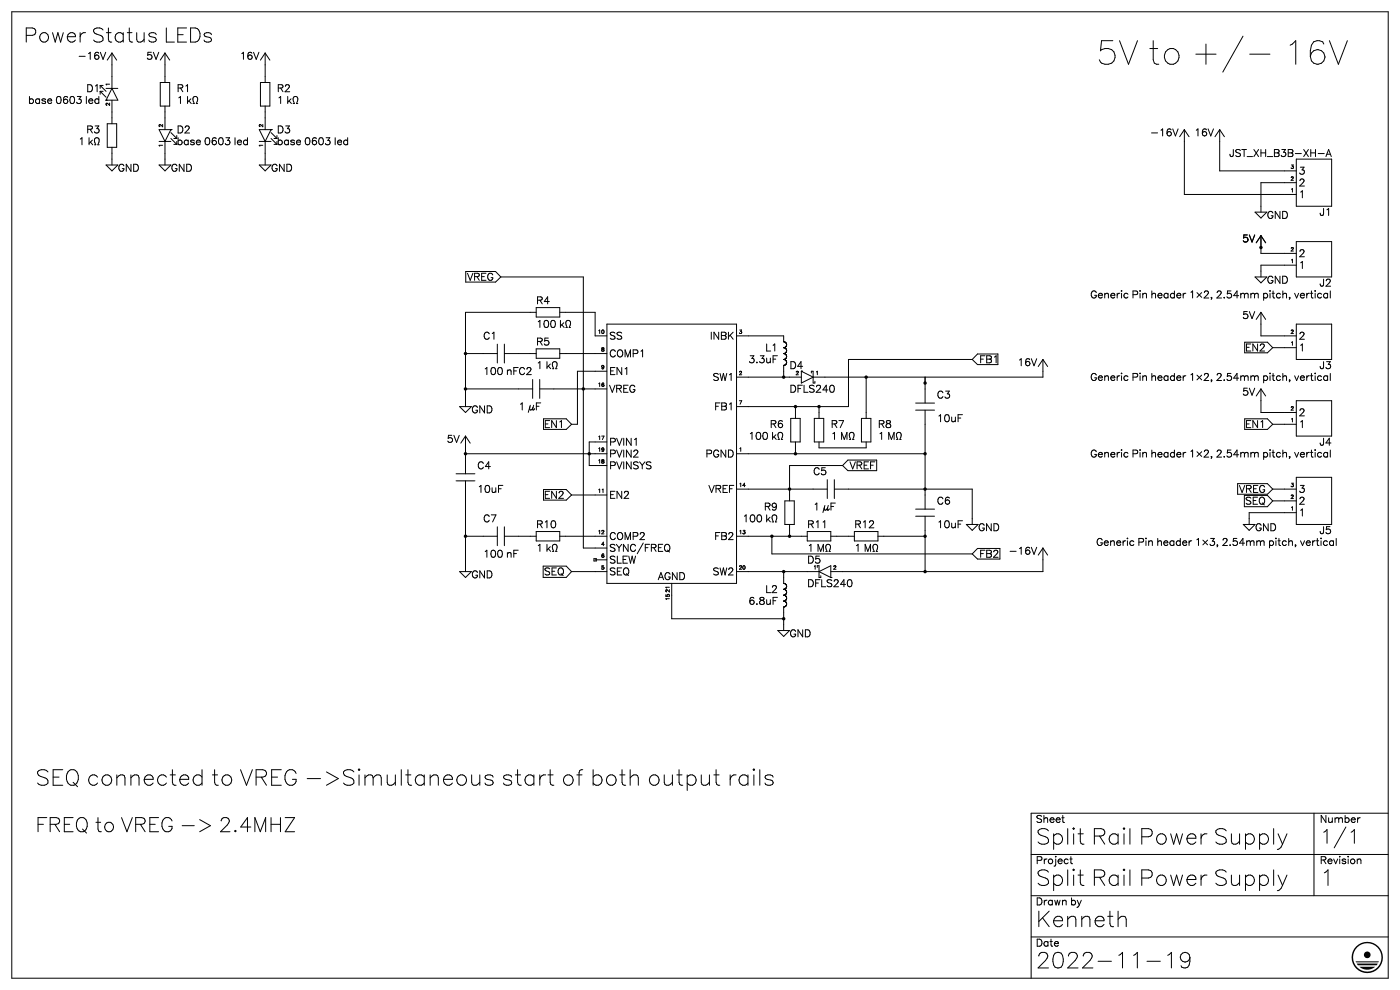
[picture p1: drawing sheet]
<svg xmlns="http://www.w3.org/2000/svg" width="297mm" height="210mm" viewBox="0 0 297 210" stroke-linecap="round" stroke-linejoin="round" font-family="sans-serif">
<g fill="none" stroke="#000" stroke-width=".21">
<path d="M2.5 2.5h292v205h-292zM21.9 19.4h-.7l1.3 1.2M21.9 18.1h-.7l1.3 1.3M22.5 18.7h2.5M23.8 11.2v7.5M23.8 18.7l1.2 2.6h-2.5M23.8 18.7l-1.3 2.6M23.8 11.2l-1.1 1.5M23.8 11.2l.9 1.5M34 17.5h2v5h-2zM35 11.2v6.3M35 11.2l-1 1.5"/>
<path d="M35 11.2l1 1.5M55.2 17.5h2v5h-2zM56.3 11.2v6.3M56.3 11.2l-1.1 1.5M56.3 11.2l.9 1.5M282 8.6l1.9 5 1.9-5M20.8 29.3a1 1 0 0 1 0 1.4h.2M22.5 21.3h.1M22.5 35h2.5l-1.2 1.2zM22.7 26.3h2v4.9h-2zM23.8 21.3v5M23.8 31.2v3.8"/>
<path d="M33.7 30h2.6M33.7 35h2.6l-1.3 1.2zM35 22.5v5M35 30v5M36.3 27.5h.1M36.3 27.5h-2.6l1.3 2.5M36.3 28.1l1.2 1.3M36.3 29.4l1.2 1.2M36.3 27.5l-1.3 2.5M41.5 20.5a.62 .62 0 0 1 .4 1l-.3 .5h.3M55 30h2.5M55 35h2.5l-1.2 1.2z"/>
<path d="M56.3 22.5v5M56.3 30v5M57.5 27.5h.1M57.5 28.1l1.2 1.3M57.5 27.5h-2.5l1.3 2.5M57.5 29.4l1.2 1.2M57.5 27.5l-1.2 2.5M62.7 20.5a.62 .62 0 0 1 .4 1l-.2 .5h.3M251.3 27.5v13.8h23.7M251.3 27.5l-1.1 1.5M251.3 27.5l.9 1.5M258.8 27.5v8.7h16.2"/>
<path d="M258.8 27.5l-1 1.5M258.8 27.5l.9 1.5M275 33.8h7.5v9.9h-7.5zM275 38.8h-7.5v6.2M98.8 57.6h6.3l1.1 1.2M106.2 58.8h17.5v57.5h5.1M106.2 58.8l-1.1 1h-6.3M266.2 58.8h2.5l-1.2 1.2zM266.2 45h2.5l-1.2 1.3zM267.5 50v3.8h7.5M267.5 50l-1 1.5M267.5 50l1 1.5"/>
<path d="M275 51.2h7.5v7.6h-7.5zM275 56.2h-7.5v2.6M98.7 75h6.8M105.5 73v4M107 75h6.8M107 73v4M113.8 66.3h-15.1v20M113.8 65.2h4.9v2h-4.9zM113.8 74h4.9v2h-4.9zM117.8 76.7a.62 .62 0 0 1 .3 1l-.2 .5h.3M118.7 66.3h7.5v5h2.6M118.7 75h10.1"/>
<path d="M120.2 68h.4a.62 .62 0 0 1 .4 1l-.3 .5h.3M128.8 78.8h-6.3v11.2h-1.2M128.8 68.7h27.4v55.1h-27.4zM156.2 80h13.8M156.2 71.3h10.1v1.2M166.3 77.5v2.5M166.3 76.2v.1M166.3 73.8h.1M166.3 72.5h.1M166.3 77.5h.1M166.3 76.3h.1M166.3 75h.1"/>
<path d="M166.3 72.5h.2M166.4 77.5h-.1M166.4 76.3h.1M166.4 75h-.1M166.4 73.8h.1M166.4 76.2h-.1M166.4 75h.1M166.4 73.7h-.1M166.4 77.5h.1M166.4 76.2h.1M166.4 73.7h.1M166.5 75h-.1"/>
<path d="M166.5 73.8h.1M166.5 76.2h-.1M166.5 75h.1M166.5 73.7h-.1M166.5 72.5h.1M166.5 76.2h.1M166.5 75l.1 .1M166.5 73.7h.1M166.5 72.5v.1M166.5 77.4l-.1 .1M166.5 76.3h.1M166.5 74.9v.1"/>
<path d="M166.5 72.6h.1M166.5 77.4h.1M166.5 76.3l.1 .1M166.5 74.9h.1M166.5 73.8l.1 .1M166.6 74.9h-.1M166.6 76.2h-.1M166.6 75.1h.1M166.6 73.7h-.1M166.6 72.6h.1M166.6 74.9h.1M166.6 76.1v.1"/>
<path d="M166.6 75.1l.1 .1M166.6 73.6v.1M166.6 72.6l.1 .1M166.6 77.4h-.1M166.6 76.4h.1M166.6 73.9h.1M166.6 76.1h.1M166.6 73.6h.1M166.6 77.4h.1M166.7 77.3l-.1 .1M166.7 76.4h.1M166.7 74.8l-.1 .1"/>
<path d="M166.7 72.7h.1M166.7 77.3h.1M166.7 76.4v.1M166.7 74.8h.1M166.7 73.9v.1M166.7 76.1h-.1M166.7 75.2h.1M166.7 73.6h-.1M166.7 72.7l.1 .1M166.7 74h.1M166.7 76v.1M166.7 75.2l.1 .1"/>
<path d="M166.7 73.5v.1M166.7 76.5h.1M166.7 76h.1M166.7 73.5h.1M166.8 77.2l-.1 .1M166.8 76.5v.1M166.8 74.7l-.1 .1M166.8 74v.1M166.8 76h-.1M166.8 75.3h.1M166.8 73.5h-.1M166.8 72.8h.1"/>
<path d="M166.8 74.7h.1M166.8 77.2h.1M166.8 76.6h.1M166.8 74.1h.1M166.8 75.9v.1M166.8 75.3v.1M166.8 73.4v.1M166.8 72.8v.1M166.8 77.1v.1M166.8 76.6v.1M166.8 75.9h.1M166.8 73.4h.1"/>
<path d="M166.8 74.1v.1M166.8 77.1h.1M166.8 76.7h.1M166.8 74.6v.1M166.8 74.2h.1M166.8 75.8v.1M166.8 73.3v.1M166.8 72.9h.1M166.8 74.6h.1M166.8 75.8h.1M166.8 75.4l.1 .1M166.8 73.3h.1"/>
<path d="M166.8 72.9l.1 .1M166.9 77l-.1 .1M166.9 74.5l-.1 .1M166.9 74.2v.1M166.9 75.8h-.1M166.9 75.5h.1M166.9 73.3h-.1M166.9 73h.1M166.9 74.5h.1M166.9 73.2v.1M166.9 73v.1M166.9 74.3h.1"/>
<path d="M166.9 75.5v.1M166.9 73.2h.1M166.9 74.4v.1M166.9 75.7h.1M166.9 75.6h.1M166.9 73.1h.1M166.9 74.3v.1M166.9 75.6v.1M166.9 74.4h.1M166.9 73.1v.1M170 78.8l2.5 1.2-2.5 1.2zM172.1 79.1v-.3h.4v2.4"/>
<path d="M183.7 80v8.7M196.2 80v5.5M206.3 76.2h-26.3v10.1h-23.8M206.3 76.2l1.1 1.1h4.3M211.7 75.1h-4.3l-1.1 1.1M221.2 76.2v3.8h-48.7M221.2 76.2l-.9 1.5M221.2 76.2l1 1.5M231.6 79.4l-.1 .4 .1 .7M231.6 61.9l-.1 .4 .1 .7M264.1 72.6h4.8l1.1 1.2M267.5 66.3v5h7.5"/>
<path d="M267.5 66.3l-1 1.5M267.5 66.3l1 1.5M270 73.8h5M270 73.8l-1.1 1h-4.8M275 68.7h7.5v7.5h-7.5zM97.5 86.3h2.5l-1.3 1.2zM98.7 82.5h14.3M98.7 92.5v8M98.7 96.2h30.1M98.7 92.5l-.9 1.5M98.7 92.5l1.1 1.5M113 80.5v4"/>
<path d="M114.5 80.5v4M114.5 82.5h14.3M115.3 88.8h4.8l1.2 1.2M121.3 90l-1.2 1.1h-4.8M128.8 93.7h-3.8v5.1h3.8M156.2 96.2h40M165.8 91.8a1 1 0 0 1 0 1.4h.2M167.8 88.7h1.9v5h-1.9zM168.7 86.3v2.4M168.7 93.7v2.5M172.7 88.7h2v5h-2zM173.8 86.3v2.4"/>
<path d="M173.8 93.7v1.3h9.9v-1.3M178.8 98.8h-11.3v7.5M178.8 98.8l1.1 1h6.1M180.7 91.7a.62 .62 0 0 1 .4 1l-.2 .5h.3M182.7 88.7h2.1v5h-2.1zM186 97.6h-6.1l-1.1 1.2M190.8 91.7a.62 .62 0 0 1 .3 1l-.2 .5h.3M194.3 85.5h4M194.3 87h4M196.2 87v21M231.6 95.7l-.1 .3 .1 .7M264.1 88.8h4.8l1.1 1.2"/>
<path d="M267.5 82.5v5h7.5M267.5 82.5l-1 1.5M267.5 82.5l1 1.5M270 90h5M270 90l-1.1 1.1h-4.8M275 85h7.5v7.5h-7.5zM96.8 100.5h4M96.8 102h4M98.7 102v19.2M98.7 113.7h6.8M105.5 111.7v4.1M107 113.7h6.8"/>
<path d="M107 111.7v4.1M113.8 112.8h4.9v1.9h-4.9zM115.3 103.8h4.8l1.2 1.2M117.8 115.5a.62 .62 0 0 1 .3 1l-.2 .5h.3M118.7 113.7h10.1M121.3 105h7.5M121.3 105l-1.2 1.1h-4.8M126 118.5h.5v.5h-.5zM126.2 118.8h2.6M156.2 113.7h15M156.2 103.8h19.3M163.7 113.7v3.8h42.6"/>
<path d="M164.6 109.3a1 1 0 0 1-.1 1.4h.3M166.5 106.3h2v5h-2zM167.5 111.3v2.4M171.2 112.8h5v1.9h-5zM175.5 101.8v3.9M175.8 115.5a.62 .62 0 0 1 .3 1l-.2 .5h.3M176.2 113.7h5.1M177 101.8v3.9M177 103.8h29.3v7.5M181.3 112.8h5v1.9h-5zM185.7 115.5a.62 .62 0 0 1 .4 1l-.2 .5h.3M186.3 113.7h9.9"/>
<path d="M194.3 108h4M194.3 109.5h4M196.2 109.5v11.7M205 111.3h2.5l-1.2 1.2zM206.3 117.5l1.1 1.1h4.7M212.1 116.3h-4.7l-1.1 1.2M221.2 116.3v4.9h-45M221.2 116.3l-.9 1.5M221.2 116.3l1 1.5M232.9 114.4l-.1 .4 .1 .7M262.6 102.6h6.3l1.1 1.2M263.8 111.3h2.4l-1.2 1.2z"/>
<path d="M264 105.1h4.9l1.1 1.2M270 103.8h5M270 106.3h5M270 103.8l-1.1 1h-6.3M270 106.3l-1.1 1.2h-4.9M275 101.2h7.5v10.1h-7.5zM275 108.7h-10v2.6M97.5 121.2h2.5l-1.3 1.3zM115.2 120.1h4.9l1.2 1.1M121.3 121.2h7.5M121.3 121.2l-1.2 1.3h-4.9M142.5 123.8v7.5h23.8"/>
<path d="M156.2 121.2h17.6M165 133.7h2.5l-1.2 1.3zM166.3 121.2v2.6M166.3 128.7v5M166.3 127.5h.1M166.3 125h.1M166.3 123.8h.1M166.3 128.7h.1M166.3 126.2h.1M166.3 126.3h.1M166.4 128.7h-.1M166.4 127.5h.1"/>
<path d="M166.4 126.2h-.1M166.4 125h.1M166.4 126.3h.1M166.4 123.8h.1M166.4 128.7h.1M166.4 126.2h.1M166.5 128.7h-.1M166.5 127.5h.1M166.5 126.2h-.1M166.5 125h.1M166.5 127.5h-.1M166.5 126.3h.1"/>
<path d="M166.5 125h-.1M166.5 123.8h.1M166.5 128.7h.1M166.5 127.5v.1M166.5 126.2h.1M166.5 125v.1M166.5 127.6h.1M166.5 125.1h.1M166.5 127.4v.1M166.5 124.9v.1M166.5 127.4h.1M166.5 124.9h.1"/>
<path d="M166.6 128.7h-.1M166.6 127.6h.1M166.6 125.1h.1M166.6 127.4h-.1M166.6 126.3v.1M166.6 124.9h-.1M166.6 123.8v.1M166.6 128.6v.1M166.6 127.6l.1 .1M166.6 125.1l.1 .1M166.6 127.4h.1M166.6 126.4h.1"/>
<path d="M166.6 124.9h.1M166.6 123.9h.1M166.6 128.6h.1M166.6 126.1l-.1 .1M166.6 126.1h.1M166.7 127.7h.1M166.7 126.1h-.1M166.7 125.2h.1M166.7 127.3l-.1 .1M166.7 128.6h-.1M166.7 127.7l.1 .1M166.7 126.1h.1"/>
<path d="M166.7 125.2l.1 .1M166.7 127.3h.1M166.7 126.4v.1M166.7 124.8l-.1 .1M166.7 123.9v.1M166.7 128.5v.1M166.7 126.5h.1M166.7 124.8h.1M166.7 124h.1M166.7 128.5h.1M166.7 126h.1M166.8 128.5h-.1"/>
<path d="M166.8 127.8h.1M166.8 126h-.1M166.8 125.3h.1M166.8 127.2l-.1 .1M166.8 126.5v.1M166.8 124.7l-.1 .1M166.8 124v.1M166.8 127.2h.1M166.8 124.7h.1M166.8 128.4v.1M166.8 127.8v.1M166.8 125.9v.1"/>
<path d="M166.8 125.3v.1M166.8 126.6h.1M166.8 124.1h.1M166.8 128.4h.1M166.8 125.9h.1M166.8 126.6v.1M166.8 124.1v.1M166.8 128.3v.1M166.8 127.9h.1M166.8 125.8v.1M166.8 125.4h.1M166.8 127.1v.1"/>
<path d="M166.8 126.7h.1M166.8 124.6v.1M166.8 124.2h.1M166.8 128.3h.1M166.8 127.9l.1 .1M166.8 125.8h.1M166.8 125.4l.1 .1M166.8 127.1h.1M166.8 124.6h.1M166.9 128.3h-.1M166.9 125.8h-.1M166.9 125.5h.1"/>
<path d="M166.9 127l-.1 .1M166.9 126.7v.1M166.9 124.2v.1M166.9 128.2v.1M166.9 128h.1M166.9 125.5v.1M166.9 127h.1M166.9 124.5l-.1 .1M166.9 124.3h.1M166.9 128.2h.1M166.9 128v.1M166.9 125.7v.1"/>
<path d="M166.9 126.8h.1M166.9 124.5h.1M166.9 128.1h.1M166.9 125.7h.1M166.9 125.6h.1M166.9 126.9v.1M166.9 124.4v.1M166.9 126.8v.1M166.9 124.3v.1M166.9 126.9h.1M166.9 124.4h.1M166.9 128.1v.1"/>
<path d="M166.9 125.6v.1M173.8 120v2.5M173.8 121.2l2.4-1.2v2.5zM162.8 165.3l.7 .2 .4 .1 .1 .3-.1 .5-1 .2M162.9 164.4l1 .1 .1 .3M278.7 172.5v17.5M286.9 176.4l.4-.4v2.9M294.5 172.5h-75.7v35M218.8 190h75.7M218.8 181.3h75.7M218.8 198.7h75.7M248 202.5l.5-.5v3.3"/>
<path d="M252.4 203.1l-.1 1.6a.96 .96 0 0 1-.8 .6 .96 .96 0 0 1-1-.4"/>
<circle cx="251.4" cy="203" r="1.02"/>
</g>
<g fill="#000">
<path d="M287.7 200.8a3.3 3.3 0 0 1 2.4-1v.3a3 3 0 0 0-2.7 4.3 3 3 0 0 0 5 .5 3 3 0 0 0-1.7-4.8h-.6v-.3a3.3 3.3 0 0 1 3.2 4.2 3.3 3.3 0 0 1-4.9 2 3.3 3.3 0 0 1-.7-5.2zM288.4 205.1h3.3a2.59 2.59 0 0 1-3.3 0zM287.8 204.4h4.5l-.3 .4h-3.9zM287.6 203.9h4.9l-.1 .2h-4.7z"/>
<circle cx="290.1" cy="202.5" r=".71"/>
</g>
<g fill="none" stroke="#000" stroke-width=".75">
<path d="M267.5 52.5h.1M98.7 75h.1M166.3 80h.1M183.7 80h.1M98.7 82.5h.1M98.7 96.2h.1M123.7 82.5h.1M125 96.2h.1M168.7 86.2v.1M168.7 96.2h.1M173.8 86.2v.1M196.2 81.2h.1"/>
<path d="M196.2 96.2h.1M98.7 113.7h.1M163.7 113.7h.1M167.5 103.7v.1M167.5 113.7h.1M196.2 103.7v.1M196.2 113.7h.1M166.3 121.2h.1M166.3 131.2v.1M196.2 121.2h.1"/>
</g>
<text font-size="8" x="232.5" y="13.8">5V to +/- 16V</text>
<g font-size="5.3">
<text x="7.5" y="166.6">SEQ connected to VREG -&gt;Simultaneous start of both output rails</text>
<text x="219.8" y="179.1">Split Rail Power Supply</text>
<text x="219.8" y="187.9">Split Rail Power Supply</text>
<text x="280" y="187.9">1</text>
<text x="219.8" y="196.6">Kenneth</text>
<text x="219.8" y="205.4">2022-11-19</text>
</g>
<g font-size="4.8">
<text x="5" y="9">Power Status LEDs</text>
<text x="7.5" y="176.5">FREQ to VREG -&gt; 2.4MHZ</text>
</g>
<text font-size="4.6" x="280" y="178.9">1/1</text>
<g font-size="2.4">
<text x="17.4" y="12.6">-16V</text>
<text x="30.8" y="12.6">5V</text>
<text x="50.7" y="12.6">16V</text>
<text x="6.2" y="22">base 0603 led</text>
<text x="18.2" y="19.5">D1</text>
<text x="37.5" y="22">1 k</text>
<text x="37.5" y="19.5">R1</text>
<text x="58.7" y="22">1 k</text>
<text x="58.7" y="19.5">R2</text>
<text x="18.2" y="28.2">R3</text>
<text x="37.5" y="28.2">D2</text>
<text x="58.7" y="28.2">D3</text>
<text x="244.9" y="28.9">-16V</text>
<text x="253.2" y="28.9">16V</text>
<text x="16.8" y="30.8">1 k</text>
<text x="37.5" y="30.8">base 0603 led</text>
<text x="58.7" y="30.8">base 0603 led</text>
<text x="261.2" y="33.3">JST_XH_B3B-XH-A</text>
<text x="25" y="36.4">GND</text>
<text x="36.2" y="36.4">GND</text>
<text x="57.5" y="36.4">GND</text>
<text x="275.5" y="39.5">2</text>
<text x="275.5" y="37">3</text>
<text x="275.5" y="42">1</text>
<text x="268.8" y="46.4">GND</text>
<text x="280" y="45.8">J1</text>
<text x="263.3" y="51.4">5V</text>
<text x="97.9" y="59.5">VREG</text>
<text x="275.5" y="54.5">2</text>
<text x="275.5" y="57">1</text>
<text x="113.8" y="64.5">R4</text>
<text x="232.3" y="63.3">Generic Pin header 1×2, 2.54mm pitch, vertical</text>
<text x="268.8" y="60.1">GND</text>
<text x="280" y="60.8">J2</text>
<text x="102.5" y="72">C1</text>
<text x="113.8" y="69.5">100 k</text>
<text x="129.3" y="72">SS</text>
<text x="150.1" y="72">INBK</text>
<text x="263.3" y="67.6">5V</text>
<text x="275.5" y="72">2</text>
<text x="113.8" y="73.2">R5</text>
<text x="129.3" y="75.8">COMP1</text>
<text x="158.9" y="77">3.3uF</text>
<text x="162.3" y="74.5">L1</text>
<text x="207.8" y="77">FB1</text>
<text x="215.7" y="77.6">16V</text>
<text x="263.8" y="74.5">EN2</text>
<text x="275.5" y="74.5">1</text>
<text x="102.5" y="79.5">100 nFC2</text>
<text x="113.8" y="78.3">1 k</text>
<text x="129.3" y="79.5">EN1</text>
<text x="129.3" y="83.3">VREG</text>
<text x="150.6" y="80.8">SW1</text>
<text x="167.5" y="83.3">DFLS240</text>
<text x="167.5" y="78.3">D4</text>
<text x="232.3" y="80.8">Generic Pin header 1×2, 2.54mm pitch, vertical</text>
<text x="263.3" y="83.9">5V</text>
<text x="280" y="78.3">J3</text>
<text x="100" y="87.6">GND</text>
<text x="110" y="87">1 µF</text>
<text x="151.3" y="87">FB1</text>
<text x="198.7" y="89.5">10uF</text>
<text x="198.7" y="84.5">C3</text>
<text x="275.5" y="88.3">2</text>
<text x="94.6" y="93.9">5V</text>
<text x="115.1" y="90.8">EN1</text>
<text x="129.3" y="94.5">PVIN1</text>
<text x="159.1" y="93.3">100 k</text>
<text x="163.2" y="90.8">R6</text>
<text x="176.2" y="93.3">1 M</text>
<text x="176.2" y="90.8">R7</text>
<text x="186.3" y="93.3">1 M</text>
<text x="186.3" y="90.8">R8</text>
<text x="263.8" y="90.8">EN1</text>
<text x="275.5" y="90.8">1</text>
<text x="280" y="94.5">J4</text>
<text x="101.2" y="99.5">C4</text>
<text x="129.3" y="99.5">PVINSYS</text>
<text x="129.3" y="97">PVIN2</text>
<text x="148.8" y="97">PGND</text>
<text x="172.5" y="100.7">C5</text>
<text x="180.3" y="99.5">VREF</text>
<text x="232.3" y="97">Generic Pin header 1×2, 2.54mm pitch, vertical</text>
<text x="101.2" y="104.5">10uF</text>
<text x="115.1" y="105.8">EN2</text>
<text x="129.3" y="105.8">EN2</text>
<text x="149.4" y="104.5">VREF</text>
<text x="198.7" y="107">C6</text>
<text x="261.7" y="104.5">VREG</text>
<text x="263.4" y="107">SEQ</text>
<text x="275.5" y="107">2</text>
<text x="275.5" y="104.5">3</text>
<text x="102.5" y="110.8">C7</text>
<text x="113.8" y="112">R10</text>
<text x="157.9" y="110.8">100 k</text>
<text x="161.9" y="108.3">R9</text>
<text x="171.3" y="112">R11</text>
<text x="172.5" y="108.3">1 µF</text>
<text x="181.3" y="112">R12</text>
<text x="198.7" y="112">10uF</text>
<text x="207.5" y="112.6">GND</text>
<text x="266.3" y="112.6">GND</text>
<text x="275.5" y="109.5">1</text>
<text x="280" y="113.2">J5</text>
<text x="102.5" y="118.3">100 nF</text>
<text x="113.8" y="117">1 k</text>
<text x="129.3" y="114.5">COMP2</text>
<text x="129.3" y="119.5">SLEW</text>
<text x="129.3" y="117">SYNC/FREQ</text>
<text x="151.3" y="114.5">FB2</text>
<text x="171.3" y="117">1 M</text>
<text x="171.3" y="119.5">D5</text>
<text x="181.3" y="117">1 M</text>
<text x="207.8" y="118.3">FB2</text>
<text x="214.9" y="117.6">-16V</text>
<text x="233.6" y="115.7">Generic Pin header 1×3, 2.54mm pitch, vertical</text>
<text x="100" y="122.6">GND</text>
<text x="114.7" y="122">SEQ</text>
<text x="129.3" y="122">SEQ</text>
<text x="139" y="123">AGND</text>
<text x="150.6" y="122">SW2</text>
<text x="162.3" y="125.8">L2</text>
<text x="171.3" y="124.5">DFLS240</text>
<text x="158.9" y="128.3">6.8uF</text>
<text x="167.5" y="135.1">GND</text>
<text x="219.8" y="174.5">Sheet</text>
<text x="280" y="174.5">Number</text>
<text x="219.8" y="183.2">Project</text>
<text x="280" y="183.2">Revision</text>
<text x="219.8" y="192">Drawn by</text>
<text x="219.8" y="200.7">Date</text>
</g>
<g font-size="1.2">
<text x="23.3" y="22.4" transform="rotate(-90 23.3 22.4)">2</text>
<text x="23.3" y="18.2" transform="rotate(-90 23.3 18.2)">1</text>
<text x="34.5" y="27" transform="rotate(-90 34.5 27)">2</text>
<text x="55.8" y="27" transform="rotate(-90 55.8 27)">2</text>
<text x="34.5" y="31.2" transform="rotate(-90 34.5 31.2)">1</text>
<text x="55.8" y="31.2" transform="rotate(-90 55.8 31.2)">1</text>
<text x="273.8" y="35.7">3</text>
<text x="273.8" y="38.2">2</text>
<text x="273.8" y="40.7">1</text>
<text x="273.8" y="53.2">2</text>
<text x="273.8" y="55.7">1</text>
<text x="126.9" y="70.7">10</text>
<text x="156.8" y="70.7">3</text>
<text x="273.8" y="70.7">2</text>
<text x="127.6" y="74.5">8</text>
<text x="273.8" y="73.2">1</text>
<text x="126.9" y="82">16</text>
<text x="127.6" y="78.2">9</text>
<text x="156.8" y="79.5">2</text>
<text x="168.8" y="79.5">2</text>
<text x="173" y="79.5">1</text>
<text x="156.8" y="85.7">7</text>
<text x="273.8" y="87">2</text>
<text x="273.8" y="89.5">1</text>
<text x="126.9" y="93.2">17</text>
<text x="126.9" y="95.7">19</text>
<text x="156.8" y="95.7">1</text>
<text x="126.9" y="98.2">18</text>
<text x="126.9" y="104.5">11</text>
<text x="156.8" y="103.2">14</text>
<text x="273.8" y="105.7">2</text>
<text x="273.8" y="103.2">3</text>
<text x="126.9" y="113.2">12</text>
<text x="156.8" y="113.2">13</text>
<text x="273.8" y="108.2">1</text>
<text x="127.6" y="118.2">6</text>
<text x="127.6" y="115.7">4</text>
<text x="127.6" y="120.7">5</text>
<text x="156.8" y="120.7">20</text>
<text x="172.6" y="120.7">1</text>
<text x="176.7" y="120.7">2</text>
<text x="142" y="127.3" transform="rotate(-90 142 127.3)">15 21</text>
</g>
</svg>
